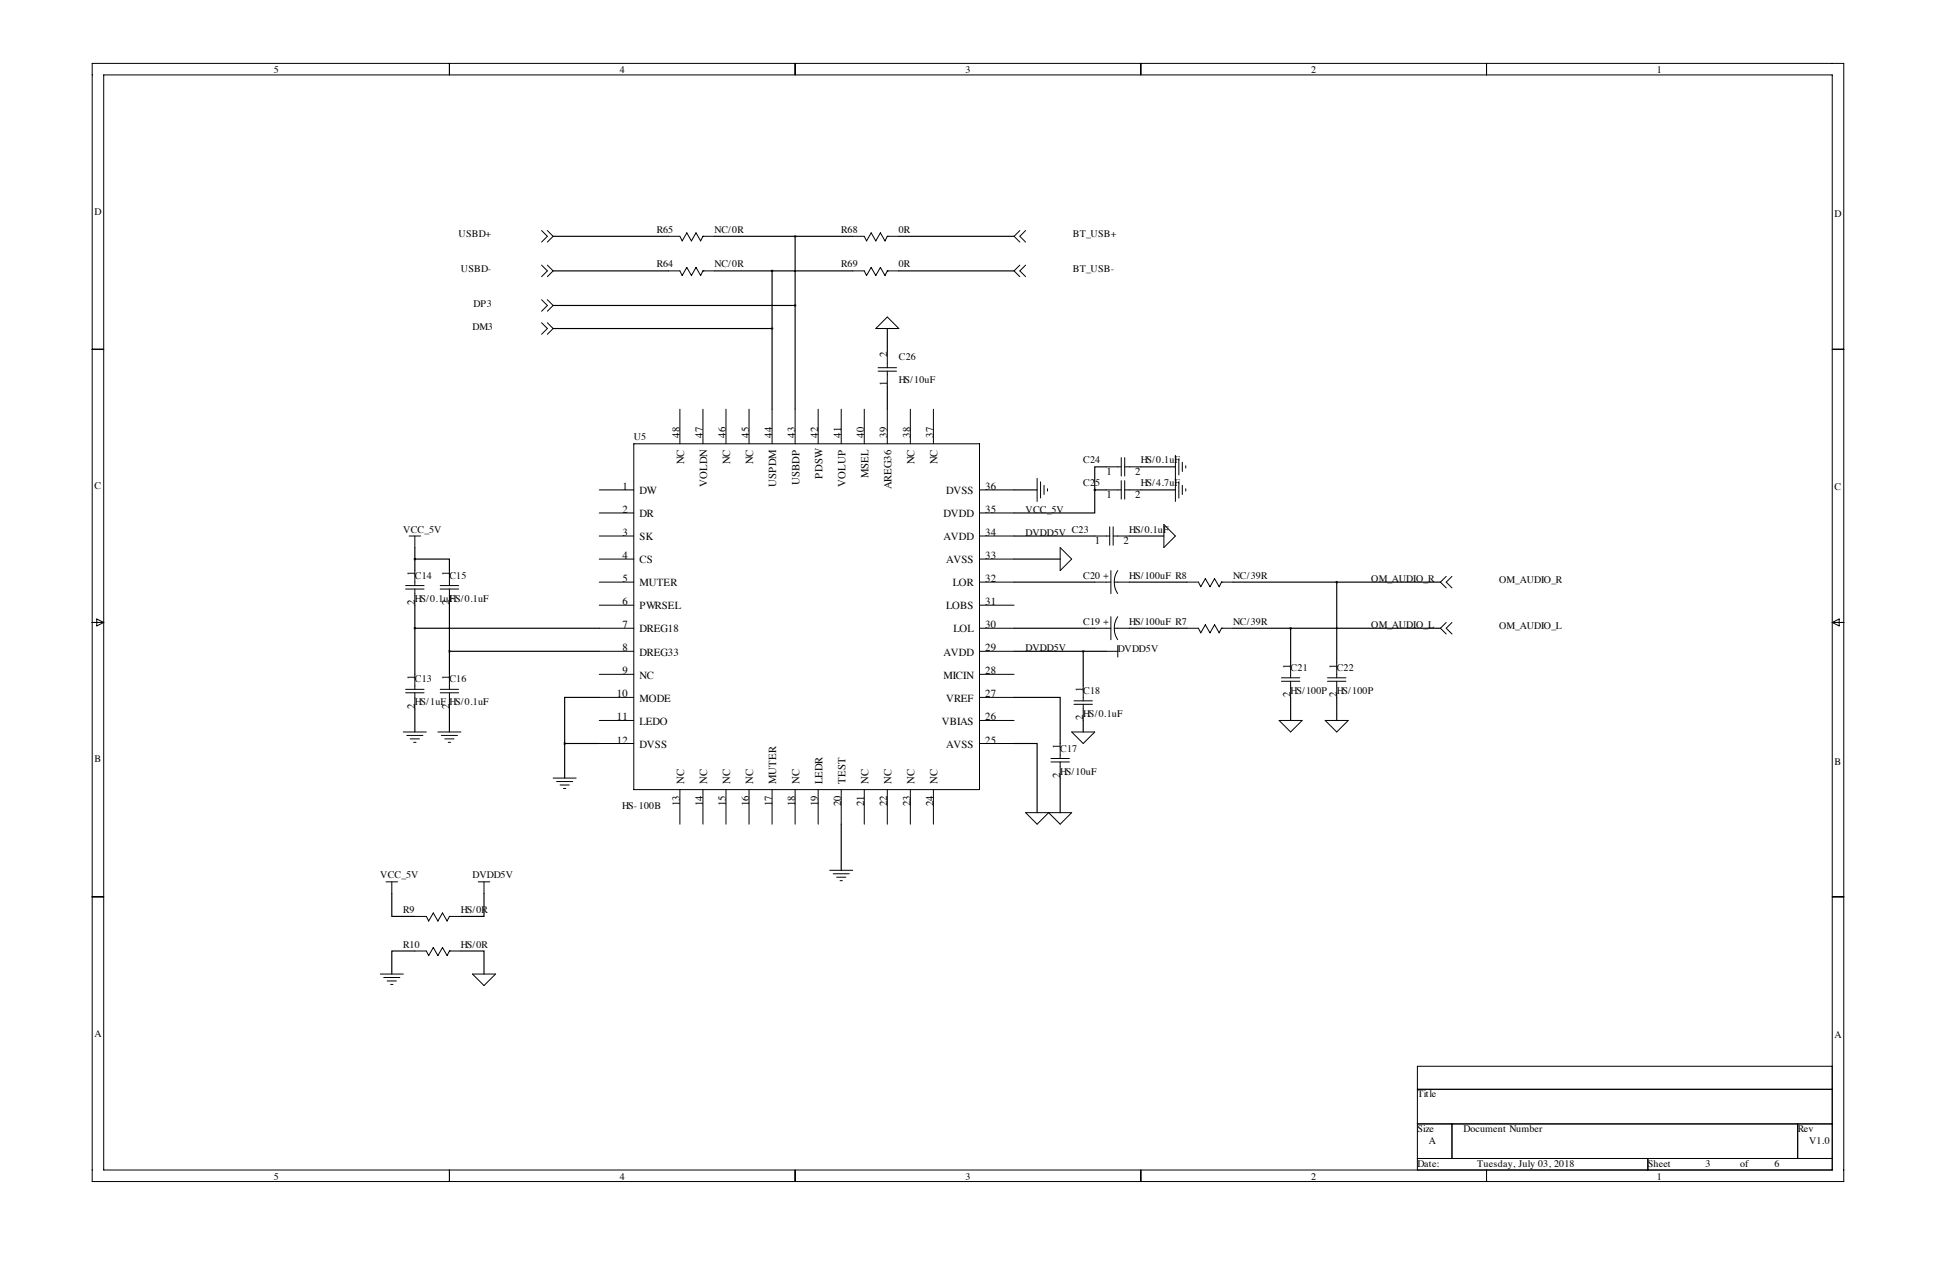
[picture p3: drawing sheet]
<svg xmlns="http://www.w3.org/2000/svg" width="432mm" height="279mm" viewBox="0 0 432 279" stroke-linecap="round" stroke-linejoin="round" font-family="sans-serif">
<g fill="none" stroke="#000" stroke-width=".22">
<path d="M20.3 14h386.1v246.3h-386.1zM22.9 16.5h381v241.3h-381zM99.1 14v2.5M175.3 14v2.5M251.5 14v2.5M327.7 14v2.5M119.4 50.8l1.2 1.3-1.2 1.2M119.4 58.4l1.2 1.3-1.2 1.3M120.6 50.8l1.3 1.3-1.3 1.2M120.6 58.4l1.3 1.3-1.3 1.3M147.3 52.1h2.6l.5 1 1-1.8 1 1.8 1-1.8 1 1.8 .5-1M147.3 59.7h2.6l.5 1 1-1.8 1 1.8 1-1.8 1 1.8 .5-1"/>
<path d="M154.9 59.7h.1M154.9 52.1h.1M154.9 52.1h2.6M154.9 59.7h2.6M188 52.1h2.5l.5 1 1-1.8 1 1.8 1.1-1.8 1 1.8 .5-1M188 59.7h2.5l.5 1 1-1.8 1 1.8 1.1-1.8 1 1.8 .5-1M195.6 52.1h.1M195.6 59.7h.1M195.6 52.1h2.5M195.6 59.7h2.5M224.8 50.8l-1.3 1.3 1.3 1.2M224.8 58.4l-1.3 1.3 1.3 1.3"/>
<path d="M226.1 50.8l-1.3 1.3 1.3 1.2M226.1 58.4l-1.3 1.3 1.3 1.3M20.3 77h2.6M119.4 66l1.2 1.3-1.2 1.3M119.4 71.1l1.2 1.3-1.2 1.3M120.6 66l1.3 1.3-1.3 1.3M120.6 71.1l1.3 1.3-1.3 1.3M195.6 77.5v3.5M195.6 69.8l2.5 2.6h-5.1zM403.9 77h2.5M139.7 97.8h76.2v76.2h-76.2zM149.9 90.2v7.6"/>
<path d="M154.9 90.2v7.6M160 90.2v7.6M165.1 90.2v7.6M170.2 90.2v7.6M175.3 90.2v7.6M180.3 90.2v7.6M185.4 90.2v7.6M190.5 90.2v7.6M193.5 81.8h4.1M193.5 81h4.1M195.6 81.8v3.3M195.6 90.2v7.6"/>
<path d="M200.7 90.2v7.6M205.7 90.2v7.6M90.2 118.1h2.5M91.4 118.1v2.6M132.1 107.9h7.6M132.1 118.1h7.6M132.1 113h7.6M215.9 107.9h7.6M215.9 118.1h7.6M215.9 113h7.6M228.6 105.4v5.1M229.4 106.2v3.5"/>
<path d="M230.1 106.9v2.1M230.9 107.7v.5M241.3 118.1h3.3M243.8 107.9h3.3M243.8 102.9h3.3M244.6 116.1v4M245.4 118.1h3.5M245.4 116.1v4M247.1 100.8v4.1M247.1 105.9v4.1M247.9 107.9h3.6M247.9 100.8v4.1"/>
<path d="M247.9 105.9v4.1M247.9 102.9h3.6M256.5 115.6l2.6 2.5-2.6 2.6zM259.1 100.3v10.2M259.8 101.1v3.5M259.8 106.2v3.5M260.6 101.9v2M260.6 106.9v2.1M261.4 102.6v.5M261.4 107.7v.5M20.3 137.2h2.6M21.3 136.4l1.6 .8-1.6 .7z"/>
<path d="M89.4 129h4.1M89.4 129.8h4.1M91.4 125.7v3.3M91.4 129.8v3.5M97 129h4.1M97 129.8h4.1M99.1 125.7v3.3M99.1 129.8v3.5M132.1 128.3h7.6M132.1 138.4h7.6M132.1 123.2h7.6M132.1 133.3h7.6"/>
<path d="M215.9 128.3h7.6M215.9 138.4h7.6M215.9 123.2h7.6M215.9 133.3h7.6M233.7 120.7l2.5 2.5-2.5 2.5zM241.3 128.3h3.6M241.3 138.4h3.6M244.9 125.7v5.1M244.9 135.9v5.1M245.6 128.3h3.3M245.6 138.4h3.3M245.6 138.4l.1 1.1 .7 1.4"/>
<path d="M245.6 128.3l.1 1 .7 1.5M246.4 135.9l-.7 1.5-.1 1M246.4 125.7l-.7 1.5-.1 1.1M261.6 128.3h2.6l.5 1 1-1.8 1 1.8 1-1.8 1 1.8 .5-1M261.6 138.4h2.6l.5 1 1-1.7 1 1.7 1-1.7 1 1.7 .5-1M269.2 128.3h.1M269.2 138.4h.1M269.2 128.3h2.6M269.2 138.4h2.6M318.8 137.2l-1.3 1.2 1.3 1.3M318.8 127l-1.3 1.3 1.3 1.2M320 127l-1.2 1.3 1.2 1.2"/>
<path d="M320 137.2l-1.2 1.2 1.2 1.3M403.9 137.2h2.5M403.9 137.2l1.5-.8v1.5zM89.4 151.9h4.1M89.4 152.7h4.1M91.4 148.6v3.3M91.4 152.7v3.5M97 151.9h4.1M97 152.7h4.1M99.1 148.6v3.3M99.1 152.7v3.5M132.1 143.5h7.6"/>
<path d="M132.1 148.6h7.6M132.1 153.7h7.6M132.1 158.8h7.6M215.9 143.5h7.6M215.9 148.6h7.6M215.9 153.7h7.6M215.9 158.8h7.6M236.7 154.4h4.1M236.7 155.2h4.1M238.8 151.1v3.3M238.8 155.2v3.6M243.8 143.5h2.6"/>
<path d="M246.4 142.2v2.6M281.9 158.8h5.1l-2.5 2.5zM282.4 149.4h4.1M282.4 150.1h4.1M284.5 146v3.4M284.5 150.1v3.6M292.1 158.8h5.1l-2.6 2.5zM292.6 149.4h4.1M292.6 150.1h4.1M294.6 146v3.4M294.6 150.1v3.6M88.9 161.3h5.1"/>
<path d="M89.7 162.1h3.5M90.4 162.8h2.1M91.2 163.6h.5M96.5 161.3h5.1M97.3 162.1h3.5M98 162.8h2.1M98.8 163.6h.5M121.9 171.4h5.1M122.7 172.2h3.5M123.4 173h2.1M124.2 173.7h.5M132.1 163.8h7.6"/>
<path d="M149.9 174v7.6M154.9 174v7.6M160 174v7.6M165.1 174v7.6M170.2 174v7.6M175.3 174v7.6M180.3 174v7.6M185.4 174v7.6M190.5 174v7.6M195.6 174v7.6M200.7 174v7.6M205.7 174v7.6"/>
<path d="M215.9 163.8h7.6M226.1 179.1h10.1l-2.5 2.5-2.6-2.5-2.5 2.5zM231.6 167.1h4.1M231.6 167.9h4.1M233.7 163.8v3.3M233.7 167.9v3.5M236.2 161.3h5.1l-2.5 2.5zM20.3 197.6h2.6M85.1 194.3h2.5M86.4 194.3v2.5M105.4 194.3h2.5M106.7 194.3v2.5"/>
<path d="M182.9 191.8h5.1M183.6 192.5h3.6M184.4 193.3h2M185.2 194.1h.5M403.9 197.6h2.5M83.8 214.6h5.1M84.6 215.4h3.5M85.3 216.2h2.1M86.1 216.9h.5M91.4 209.5h2.6l.5 1.1 1-1.8 1 1.8 1-1.8 1.1 1.8 .5-1.1M91.4 201.9h2.6l.5 1 1-1.7 1 1.7 1-1.7 1.1 1.7 .5-1M99.1 209.5h.1"/>
<path d="M99.1 201.9h.1M99.1 209.5h2.5M99.1 201.9h2.5M104.1 214.6h5.1l-2.5 2.6zM403.9 234.9h-91.5v22.9M99.1 257.8v2.5M175.3 257.8v2.5M251.5 257.8v2.5M312.4 240h91.5M312.4 247.6h91.5M312.4 255.3h91.5M320 247.6v7.7"/>
<path d="M327.7 257.8v2.5M363.2 255.3v2.5M396.2 247.6v7.7"/>
</g>
<g fill="none" stroke="#000" stroke-width=".25">
<path d="M121.9 59.7h25.4M121.9 52.1h25.4M157.5 59.7h30.5M157.5 52.1h30.5M170.2 59.7v30.5M175.3 52.1v38.1M198.1 59.7h25.4M198.1 52.1h25.4M121.9 67.3h53.4M121.9 72.4h48.3M195.6 72.4v5.1M195.6 85.1v5.1"/>
<path d="M223.5 107.9h5.1M223.5 118.1h17.8M241.3 107.9v5.1h-17.8M241.3 107.9h2.5M243.8 102.9h-2.5v5M248.9 118.1h7.6M251.5 107.9h7.6M251.5 102.9h7.6M91.4 123.2h7.7v2.5M91.4 138.4h40.7M91.4 120.7v5M91.4 133.3v15.3"/>
<path d="M99.1 133.3v15.3M223.5 128.3h17.8M223.5 138.4h17.8M223.5 123.2h10.2M248.9 128.3h12.7M248.9 138.4h12.7M271.8 128.3h45.7M271.8 138.4h45.7M284.5 138.4v7.6M294.6 128.3v17.7M91.4 156.2v5.1M99.1 156.2v5.1"/>
<path d="M99.1 143.5h33M132.1 153.7h-7.6v10.1M223.5 153.7h10.2v10.1M223.5 143.5h20.3M238.8 143.5v7.6M238.8 158.8v2.5M284.5 153.7v5.1M294.6 153.7v5.1M124.5 163.8h7.6M124.5 163.8v7.6M223.5 163.8h5.1v15.3M233.7 171.4v7.7"/>
<path d="M86.4 196.8v5.1h5M106.7 196.8v5.1h-5.1M185.4 181.6v10.2M91.4 209.5h-5v5.1M101.6 209.5h5.1v5.1"/>
</g>
<path d="M175.2 67.3a.05 .05 0 0 0 .1 0 .05 .05 0 0 0-.1 0zM175.2 52.1a.05 .05 0 0 0 .1 0 .05 .05 0 0 0-.1 0zM294.6 128.3a.05 .05 0 0 0 .1 0 .05 .05 0 0 0-.1 0zM99 143.5a.05 .05 0 0 0 .1 0 .05 .05 0 0 0-.1 0zM91.4 138.4a.05 .05 0 0 0 .1 0 .05 .05 0 0 0-.1 0zM238.7 143.5a.05 .05 0 0 0 .1 0 .05 .05 0 0 0-.1 0zM91.4 123.2a.05 .05 0 0 0 .1 0 .05 .05 0 0 0-.1 0zM124.4 163.8a.05 .05 0 0 0 .1 0 .05 .05 0 0 0-.1 0z" fill="#000" stroke="#000" stroke-width=".51"/>
<g font-size="2.4">
<text x="195.6" y="78.7" transform="rotate(-90 195.6 78.7)">2</text>
<text x="195.6" y="85" transform="rotate(-90 195.6 85)">1</text>
<text x="149.9" y="96.5" transform="rotate(-90 149.9 96.5)">48</text>
<text x="154.9" y="96.5" transform="rotate(-90 154.9 96.5)">47</text>
<text x="160" y="96.5" transform="rotate(-90 160 96.5)">46</text>
<text x="165.1" y="96.5" transform="rotate(-90 165.1 96.5)">45</text>
<text x="170.2" y="96.5" transform="rotate(-90 170.2 96.5)">44</text>
<text x="175.3" y="96.5" transform="rotate(-90 175.3 96.5)">43</text>
<text x="180.3" y="96.5" transform="rotate(-90 180.3 96.5)">42</text>
<text x="185.4" y="96.5" transform="rotate(-90 185.4 96.5)">41</text>
<text x="190.5" y="96.5" transform="rotate(-90 190.5 96.5)">40</text>
<text x="195.6" y="96.5" transform="rotate(-90 195.6 96.5)">39</text>
<text x="200.7" y="96.5" transform="rotate(-90 200.7 96.5)">38</text>
<text x="205.7" y="96.5" transform="rotate(-90 205.7 96.5)">37</text>
<text x="137.2" y="107.9">1</text>
<text x="150.8" y="102.3" transform="rotate(-90 150.8 102.3)">NC</text>
<text x="155.9" y="107.2" transform="rotate(-90 155.9 107.2)">VOLDN</text>
<text x="161" y="102.3" transform="rotate(-90 161 102.3)">NC</text>
<text x="166" y="102.3" transform="rotate(-90 166 102.3)">NC</text>
<text x="171.1" y="107.3" transform="rotate(-90 171.1 107.3)">USPDM</text>
<text x="176.2" y="106.9" transform="rotate(-90 176.2 106.9)">USBDP</text>
<text x="181.3" y="105.4" transform="rotate(-90 181.3 105.4)">PDSW</text>
<text x="186.4" y="107.2" transform="rotate(-90 186.4 107.2)">VOLUP</text>
<text x="191.4" y="105.3" transform="rotate(-90 191.4 105.3)">MSEL</text>
<text x="196.5" y="107.8" transform="rotate(-90 196.5 107.8)">AREG36</text>
<text x="201.6" y="102.3" transform="rotate(-90 201.6 102.3)">NC</text>
<text x="206.7" y="102.3" transform="rotate(-90 206.7 102.3)">NC</text>
<text x="217.2" y="107.9">36</text>
<text x="243.9" y="104.7">1</text>
<text x="250.2" y="104.7">2</text>
<text x="137.2" y="113">2</text>
<text x="141" y="108.9">DW</text>
<text x="141" y="114">DR</text>
<text x="208" y="114">DVDD</text>
<text x="208.5" y="108.9">DVSS</text>
<text x="217.2" y="113">35</text>
<text x="243.9" y="109.8">1</text>
<text x="250.2" y="109.8">2</text>
<text x="137.2" y="118.1">3</text>
<text x="141" y="119">SK</text>
<text x="208" y="119">AVDD</text>
<text x="217.2" y="118.1">34</text>
<text x="241.3" y="120">1</text>
<text x="247.6" y="120">2</text>
<text x="137.2" y="123.2">4</text>
<text x="141" y="124.1">CS</text>
<text x="208.5" y="124.1">AVSS</text>
<text x="217.2" y="123.2">33</text>
<text x="91.4" y="127" transform="rotate(-90 91.4 127)">1</text>
<text x="99.1" y="127" transform="rotate(-90 99.1 127)">1</text>
<text x="137.2" y="128.3">5</text>
<text x="141" y="129.2">MUTER</text>
<text x="210" y="129.2">LOR</text>
<text x="217.2" y="128.3">32</text>
<text x="91.4" y="133.3" transform="rotate(-90 91.4 133.3)">2</text>
<text x="99.1" y="133.3" transform="rotate(-90 99.1 133.3)">2</text>
<text x="137.2" y="133.3">6</text>
<text x="141" y="134.3">PWRSEL</text>
<text x="208.5" y="134.3">LOBS</text>
<text x="217.2" y="133.3">31</text>
<text x="137.2" y="138.4">7</text>
<text x="137.2" y="143.5">8</text>
<text x="141" y="139.4">DREG18</text>
<text x="210.1" y="139.4">LOL</text>
<text x="217.2" y="143.5">29</text>
<text x="217.2" y="138.4">30</text>
<text x="91.4" y="149.9" transform="rotate(-90 91.4 149.9)">1</text>
<text x="99.1" y="149.9" transform="rotate(-90 99.1 149.9)">1</text>
<text x="137.2" y="148.6">9</text>
<text x="141" y="144.4">DREG33</text>
<text x="141" y="149.5">NC</text>
<text x="208" y="144.4">AVDD</text>
<text x="208" y="149.5">MICIN</text>
<text x="217.2" y="148.6">28</text>
<text x="284.5" y="147.3" transform="rotate(-90 284.5 147.3)">1</text>
<text x="294.6" y="147.3" transform="rotate(-90 294.6 147.3)">1</text>
<text x="136" y="153.7">10</text>
<text x="141" y="154.6">MODE</text>
<text x="208.5" y="154.6">VREF</text>
<text x="217.2" y="153.7">27</text>
<text x="238.8" y="152.4" transform="rotate(-90 238.8 152.4)">1</text>
<text x="284.5" y="153.6" transform="rotate(-90 284.5 153.6)">2</text>
<text x="294.6" y="153.6" transform="rotate(-90 294.6 153.6)">2</text>
<text x="91.4" y="156.2" transform="rotate(-90 91.4 156.2)">2</text>
<text x="99.1" y="156.2" transform="rotate(-90 99.1 156.2)">2</text>
<text x="136" y="158.8">11</text>
<text x="141" y="159.7">LEDO</text>
<text x="207.6" y="159.7">VBIAS</text>
<text x="217.2" y="158.8">26</text>
<text x="238.8" y="158.7" transform="rotate(-90 238.8 158.7)">2</text>
<text x="136" y="163.8">12</text>
<text x="141" y="164.8">DVSS</text>
<text x="208.5" y="164.8">AVSS</text>
<text x="217.2" y="163.8">25</text>
<text x="233.7" y="165.1" transform="rotate(-90 233.7 165.1)">1</text>
<text x="150.8" y="172.7" transform="rotate(-90 150.8 172.7)">NC</text>
<text x="155.9" y="172.7" transform="rotate(-90 155.9 172.7)">NC</text>
<text x="161" y="172.7" transform="rotate(-90 161 172.7)">NC</text>
<text x="166" y="172.7" transform="rotate(-90 166 172.7)">NC</text>
<text x="171.1" y="172.7" transform="rotate(-90 171.1 172.7)">MUTER</text>
<text x="176.2" y="172.7" transform="rotate(-90 176.2 172.7)">NC</text>
<text x="181.3" y="172.7" transform="rotate(-90 181.3 172.7)">LEDR</text>
<text x="186.4" y="172.7" transform="rotate(-90 186.4 172.7)">TEST</text>
<text x="191.4" y="172.7" transform="rotate(-90 191.4 172.7)">NC</text>
<text x="196.5" y="172.7" transform="rotate(-90 196.5 172.7)">NC</text>
<text x="201.6" y="172.7" transform="rotate(-90 201.6 172.7)">NC</text>
<text x="206.7" y="172.7" transform="rotate(-90 206.7 172.7)">NC</text>
<text x="233.7" y="171.4" transform="rotate(-90 233.7 171.4)">2</text>
<text x="149.9" y="177.7" transform="rotate(-90 149.9 177.7)">13</text>
<text x="154.9" y="177.7" transform="rotate(-90 154.9 177.7)">14</text>
<text x="160" y="177.7" transform="rotate(-90 160 177.7)">15</text>
<text x="165.1" y="177.7" transform="rotate(-90 165.1 177.7)">16</text>
<text x="170.2" y="177.7" transform="rotate(-90 170.2 177.7)">17</text>
<text x="175.3" y="177.7" transform="rotate(-90 175.3 177.7)">18</text>
<text x="180.3" y="177.7" transform="rotate(-90 180.3 177.7)">19</text>
<text x="185.4" y="177.7" transform="rotate(-90 185.4 177.7)">20</text>
<text x="190.5" y="177.7" transform="rotate(-90 190.5 177.7)">21</text>
<text x="195.6" y="177.7" transform="rotate(-90 195.6 177.7)">22</text>
<text x="200.7" y="177.7" transform="rotate(-90 200.7 177.7)">23</text>
<text x="205.7" y="177.7" transform="rotate(-90 205.7 177.7)">24</text>
</g>
<g font-size="2.2">
<text x="60.4" y="16.1">5</text>
<text x="136.6" y="16.1">4</text>
<text x="212.8" y="16.1">3</text>
<text x="289" y="16.1">2</text>
<text x="365.2" y="16.1">1</text>
<text x="20.8" y="47.3">D</text>
<text x="404.4" y="47.9">D</text>
<text x="101.1" y="52.3">USBD+</text>
<text x="144.8" y="51.3">R65</text>
<text x="157.5" y="51.3">NC/0R</text>
<text x="185.4" y="51.3">R68</text>
<text x="198.1" y="51.3">0R</text>
<text x="236.5" y="52.3">BT_USB+</text>
<text x="101.6" y="59.9">USBD-</text>
<text x="144.8" y="58.9">R64</text>
<text x="157.5" y="58.9">NC/0R</text>
<text x="185.4" y="58.9">R69</text>
<text x="198.1" y="58.9">0R</text>
<text x="236.5" y="59.9">BT_USB-</text>
<text x="104.4" y="67.6">DP3</text>
<text x="104.1" y="72.6">DM3</text>
<text x="198.1" y="79.2">C26</text>
<text x="198.1" y="84.3">HS/10uF</text>
<text x="139.7" y="97">U5</text>
<text x="20.8" y="107.8">C</text>
<text x="238.8" y="107.2">C25</text>
<text x="238.8" y="102.1">C24</text>
<text x="251.5" y="107.2">HS/4.7uF</text>
<text x="251.5" y="102.1">HS/0.1uF</text>
<text x="226.1" y="113">VCC_5V</text>
<text x="404.4" y="108.1">C</text>
<text x="88.9" y="117.3">VCC_5V</text>
<text x="226.1" y="118.1">DVDD5V</text>
<text x="236.2" y="117.3">C23</text>
<text x="248.9" y="117.3">HS/0.1uF</text>
<text x="91.4" y="127.5">C14</text>
<text x="99.1" y="127.5">C15</text>
<text x="238.8" y="127.5">C20</text>
<text x="244.3" y="127.5" transform="rotate(-90 244.3 127.5)">+</text>
<text x="248.9" y="127.5">HS/100uF R8</text>
<text x="271.8" y="127.5">NC/39R</text>
<text x="302.3" y="128.3">OM_AUDIO_R</text>
<text x="330.5" y="128.5">OM_AUDIO_R</text>
<text x="91.4" y="132.6">HS/0.1uF</text>
<text x="99.1" y="132.6">HS/0.1uF</text>
<text x="238.8" y="137.7">C19</text>
<text x="244.3" y="137.7" transform="rotate(-90 244.3 137.7)">+</text>
<text x="248.9" y="137.7">HS/100uF R7</text>
<text x="271.8" y="137.7">NC/39R</text>
<text x="226.1" y="143.5">DVDD5V</text>
<text x="246.4" y="143.8">DVDD5V</text>
<text x="302.3" y="138.4">OM_AUDIO_L</text>
<text x="330.5" y="138.7">OM_AUDIO_L</text>
<text x="284.5" y="147.8">C21</text>
<text x="294.6" y="147.8">C22</text>
<text x="91.4" y="150.4">C13</text>
<text x="91.4" y="155.4">HS/1uF</text>
<text x="99.1" y="150.4">C16</text>
<text x="99.1" y="155.4">HS/0.1uF</text>
<text x="238.8" y="152.9">C18</text>
<text x="284.5" y="152.9">HS/100P</text>
<text x="294.6" y="152.9">HS/100P</text>
<text x="238.8" y="158">HS/0.1uF</text>
<text x="20.8" y="168">B</text>
<text x="233.7" y="165.6">C17</text>
<text x="233.7" y="170.7">HS/10uF</text>
<text x="404.4" y="168.5">B</text>
<text x="137.2" y="178.3">HS- 100B</text>
<text x="83.8" y="193.5">VCC_5V</text>
<text x="104.1" y="193.5">DVDD5V</text>
<text x="88.9" y="201.2">R9</text>
<text x="101.6" y="201.2">HS/0R</text>
<text x="88.9" y="208.8">R10</text>
<text x="101.6" y="208.8">HS/0R</text>
<text x="20.8" y="228.5">A</text>
<text x="404.4" y="228.7">A</text>
<text x="312.4" y="241.8">Title</text>
<text x="312.4" y="249.4">Size</text>
<text x="315" y="252">A</text>
<text x="322.6" y="249.4">Document Number</text>
<text x="396.2" y="249.4">Rev</text>
<text x="398.8" y="252">V1.0</text>
<text x="312.4" y="257">Date:</text>
<text x="325.6" y="257">Tuesday, July 03, 2018</text>
<text x="363.2" y="257">Sheet</text>
<text x="375.9" y="257">3</text>
<text x="383.5" y="257">of</text>
<text x="391.2" y="257">6</text>
<text x="60.4" y="259.9">5</text>
<text x="136.6" y="259.9">4</text>
<text x="212.8" y="259.9">3</text>
<text x="289" y="259.9">2</text>
<text x="365.2" y="259.9">1</text>
</g>
</svg>
